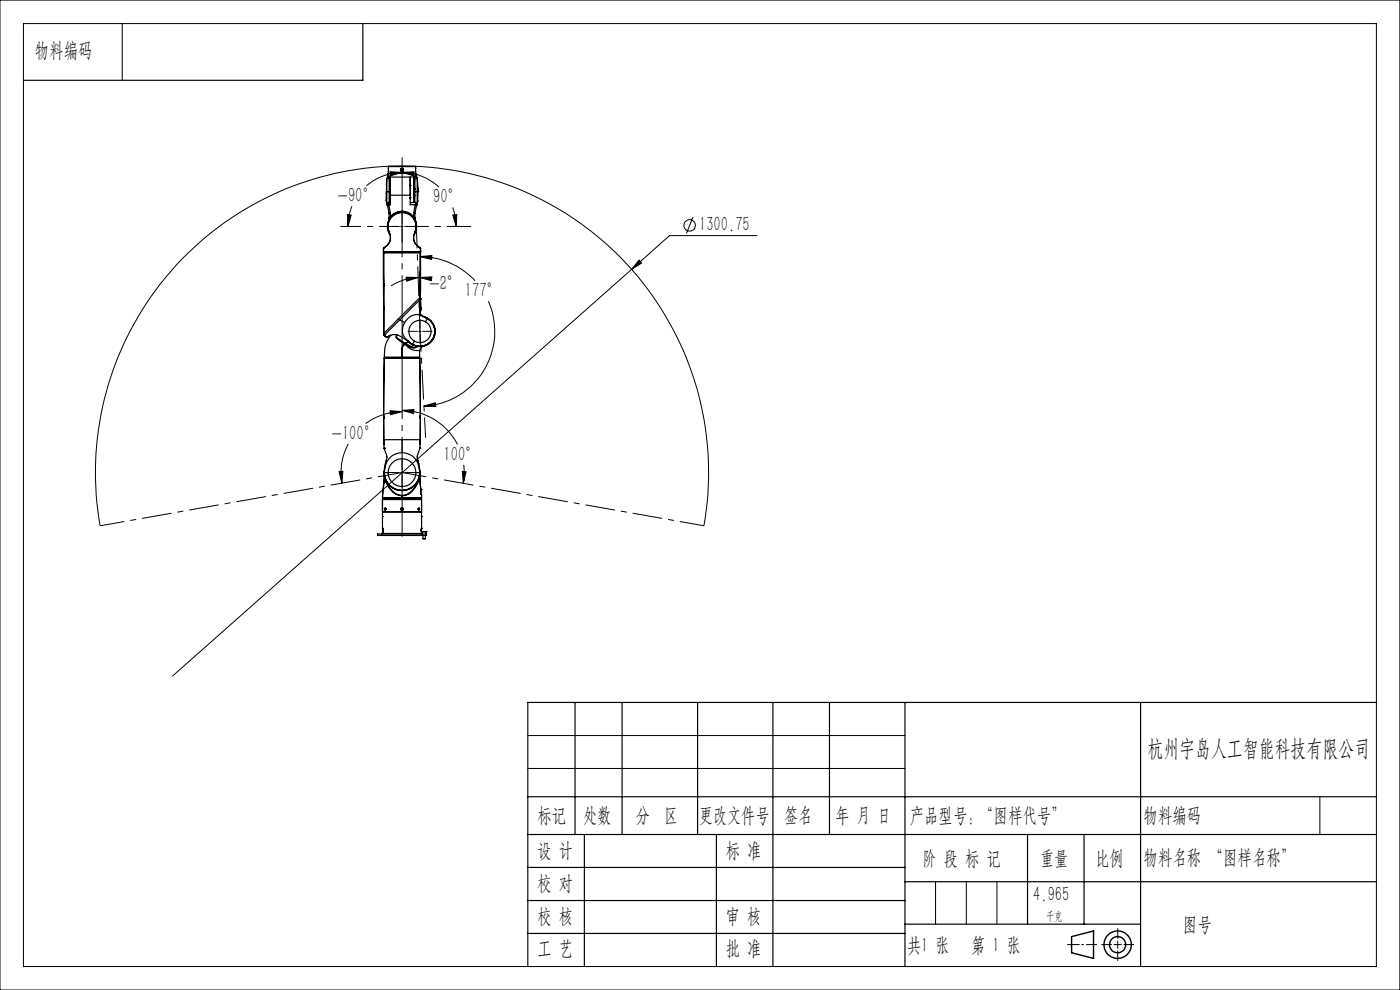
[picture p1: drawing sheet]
<svg xmlns="http://www.w3.org/2000/svg" width="297mm" height="210mm" viewBox="0 0 297 210" stroke-linecap="round" stroke-linejoin="round" font-family="sans-serif">
<g fill="none" stroke="#000" stroke-width=".25">
<path d="M77 5v12h-72M82.1 37.9l-.1 2.8M82.1 37.9v2.8M82.4 35.3h5.8M82.4 36.8l-.2 .8M82.4 36.8h5.8M82.4 35.3v1.5M82.4 36.8l-.3 1.1M82.4 36.8h1.3M82.4 37.4l-.1 .2zM82.5 37.9l.1 2.8M82.5 37.9h.1"/>
<path d="M82.6 37.9v2.8M82.6 38.9h.1M82.8 37.6l-.1 3.8M82.8 37.6v3.8M82.8 37.6h5M83.1 37a.81 .81 0 0 0-.6 .9M83.1 37h.1M83.2 37l-.3 .3-.3 .6M83.6 36.9l-.5 .1M83.6 36.9l.1 .1M83.7 37h-.5M83.7 36.8l-.1 .1"/>
<path d="M83.7 36.8h.1M83.8 36.8l-.1 .2M83.8 36.8h.1M85.2 36v.1M85.2 35.9v.1M85.2 35.9h.1M85.2 36.1h.1M85.3 35.9l.1 .1M85.4 36l-.1 .1M86.7 36.8h.1M86.7 36.8l.2 .2M86.8 36.8l.1 .1"/>
<path d="M86.8 36.8h1.4M86.8 36.8h.1M86.9 37h.5M86.9 36.9l.5 .1M86.9 36.9v.1M87 37.6v3.8zM87 39.4h.1M87 39v.3M87 38.1v.3M87 39.3v.2M87.4 37l.4 .4 .1 .5M87.4 37h.1a.81 .81 0 0 1 .5 .9"/>
<path d="M87.4 37h.1M87.8 37.6v3.1M87.9 39.9v.1M87.9 37.9v2.8M88 37.9v2.8M88 37.9h-.1M88.1 37.3l.2 .3zM88.2 36.9l.2 .7M88.2 35.3v1.5M88.2 36.8l.3 1.1M88.5 37.9l.2 2.8M88.5 37.9v2.8"/>
<path d="M88.7 39.9v.3M81.4 53.4h.1M81.4 52.7h.1M81.4 53.4h7.8M81.4 53.6v17.2M81.4 53.6h7.8M81.4 52.7v.7M81.4 53.6h.1M81.4 53.6l.1 6.9M81.6 52.5l-.2 .2M81.8 53.4v.2M82 40.7v1.8"/>
<path d="M82 42.5l.1 .8M82 40.7h.1M82.1 40.7h.5M82.1 43.3l.1 .4M82.1 40.7v2.6M82.1 43.1l.4 2.2M82.1 43.1l.4 .3M82.1 43.1h.1M82.2 43l-.1 .1M82.2 43h.1M82.2 43h.5M82.2 43l.3 .4"/>
<path d="M82.5 43.4l.3 1.8M82.5 49.1a2.53 2.53 0 0 1-1.1 3.6M82.5 49.1a2.98 2.98 0 0 1 2.8-4 2.98 2.98 0 0 1 2.8 4M82.5 49.1a2.51 2.51 0 0 1-1.1 3.6M82.5 49.1h.1M82.5 49.1a2.99 2.99 0 0 1 2.8-4 2.99 2.99 0 0 1 2.8 4M82.5 43.4h.3M82.5 45.3v.9M82.5 46.2l-.1 .9M82.6 40.7v2.3M82.6 40.7h.1M82.6 42.4h.1"/>
<path d="M82.7 49.8a3.1 3.1 0 0 1 2.6-4.8 3.1 3.1 0 0 1 2.6 4.8M82.7 41.4h.1M82.7 41.4l.1 2M82.8 41.4v2M82.8 45.2l-.3 .1M82.8 41.4h4.2M82.8 45.2l.1 .7M82.9 45.9a3.3 3.3 0 0 1 4.8 0M82.9 45.9v.1M82.9 45.9l-.4 .3M82.9 46a3.2 3.2 0 0 1 4.7 0M82.9 46l-.2 .2h-.2"/>
<path d="M83 45.9h.1M87 41.4v2h1.1M87 41.9h.1M87 41.8v.4M87 43h1.4M87.5 45.9h.1M87.6 46l.2 .2h.2M87.7 45.9l-.1 .1M87.7 45.9l.3 .3M87.8 45.2l.3 .1M87.8 45.2l-.1 .7M87.8 41.4h.1"/>
<path d="M87.8 40l.1 1.5M87.8 40.1h.1M87.8 40h.1M87.8 40.7v2.3M87.9 41.5h.1M87.9 40v1.5M87.9 40h.1M87.9 40.7v2.3M87.9 40.7h.1M88 40.7h.5M88 40.7v2.3M88 46.2l.2 .9"/>
<path d="M88.1 45.3l-.1 .9M88.1 43.4l-.3 1.8M88.1 49.1a2.57 2.57 0 0 0 1.1 3.6M88.1 49.1h.1M88.1 49.1a2.48 2.48 0 0 0 1.1 3.6M88.3 48h.1M88.3 48.1h.1M88.3 48a3.1 3.1 0 0 0-3.8-2.9 3.1 3.1 0 0 0-1.8 4.5M88.3 48.1l-.4 1.5M88.4 43l.1 .1M88.4 48v.1M88.4 43v.1"/>
<path d="M88.4 43l-.3 .4M88.4 43h.1M88.4 43.1l-.3 .3M88.4 43.1l-.3 2.2M88.5 43.1h-.1M88.5 40.7v2.6M88.5 43.3l-.2 .4M88.5 40.7h.2M88.6 42.6h.1M88.6 42.6l-.1 .7M88.7 40.7l-.1 1.9M88.7 40.3v.4"/>
<path d="M88.7 40.7h.1M89 52.5l.2 .2M89.2 53.4h-.5v.2M89.2 52.7h.1M89.2 53.4h.1M89.2 53.6v9.4M89.2 52.7v.7M81.4 70.8l.1 .3M81.4 65.6v5.2M81.4 65v.6M81.5 60.5l-.1 5.1M81.5 60.3l-.1-.2v.6l.1-.2"/>
<path d="M81.5 71.1l.5 .5M81.5 71.1l.2 .2M81.5 75.8h3.8M81.5 76l-.1 12.3M81.5 76l-.1 17.3M81.5 76h7.5M81.5 71.1h.1M82 71.5v.1M82 71.6l.2-.1a2.69 2.69 0 0 1 3.6 .4l1.7 1.2M82 75.8v.2M82.1 71.6l.8-.5a6.4 6.4 0 0 0-1.4 4.7M84.2 71l-.2 .4 .2 .4 1.7 1.2"/>
<path d="M84.3 71l-.2 .4 .1 .2 1.8 1.3M84.5 67.7l-3.1 3.1M84.5 67.7l.3 .1M84.8 67.8l1 .6M84.8 67.8l-3.3 3.3M85.3 75.8h3.7M85.3 75.8h.1M85.3 75.8v.2M85.8 68.4a2.76 2.76 0 0 0 .6 3.8M85.9 73a1.23 1.23 0 0 0-.6 1v1.8M85.9 73l.1 .1M86 73.1a3.2 3.2 0 0 0 3 1.3"/>
<path d="M86 73.1l.3 .1a2.09 2.09 0 0 0 2.5 .3h.3M86 72.9l-.1 .1M86 72.9h.1M86.1 72.9l-.1 .2M86.1 72.9a2.08 2.08 0 0 0 2.3 .5h.1M86.4 72.2l.5 .4M86.6 72.4l-.6 .5M86.6 72.3v.1M86.6 72.3l.1 .2M86.7 72.5l.5 .4 .6 .3M86.9 72.6l.7 .6M86.9 72.6l.6 .4"/>
<path d="M87.1 72.9h.1M87.3 73h.1M87.5 73v.1M87.6 73.1v.1M87.6 73.2h.1M87.9 72.3l-.4 .7M88.5 75.8v.2M89 76h.1M89 76h-7.5M89 75.8h-3.7M89 74.4v1.4M89 76l.2 12.2"/>
<path d="M89 76l.1 17.3M89.1 60.1l.1 .6zM89.1 73.5h.7M89.2 63.5v1M89.2 63.5h.1M89.2 63.5l.1 2.3M89.2 63.5l-4.4 4.3M89.2 63l-4.7 4.7M89.2 63v.5M89.2 64.5l.1 .6M89.2 64.5v.1M89.2 60.6v2.4"/>
<path d="M89.2 65l.1 .6zM89.3 65.5v.3M89.3 65.8v.1a.81 .81 0 0 0 .4 1.2l1 .4M89.8 73.5a1.01 1.01 0 0 0-.8 .9M90 67.2a3.3 3.3 0 0 1 2.3 3.2 3.3 3.3 0 0 1-2.5 3.1M90.3 68.3a2.36 2.36 0 0 1 .8 3.2 2.36 2.36 0 0 1-3.2 .8M90.3 68.3a2.36 2.36 0 0 0-3.3 .8 2.36 2.36 0 0 0 .9 3.2M90.3 67.4a3.2 3.2 0 0 1 1.9 3.5 3.2 3.2 0 0 1-3.1 2.6M90.7 67.6a3.6 3.6 0 0 0-3-.8l-1 .6-.9 1M90.7 67.6l-.4 .7M90.7 67.6a3.1 3.1 0 0 1 1.1 4.3 3.1 3.1 0 0 1-4.3 1.1M90.7 67.5a3.2 3.2 0 0 1 1.1 4.4 3.2 3.2 0 0 1-4.3 1.2"/>
<path d="M90.7 67.5v.1M81.4 88.8v4.5M81.4 93.3l.1 1.8M81.4 93.3h3.9M81.4 88.2v.6zM81.4 93.3l.1 .1M81.5 93.7v.6zM81.5 95.1h.1M81.5 95.1l.2 .6a2.01 2.01 0 0 1 .2 2l-.3 1.3-.1 1.3M81.5 100v.3M85.3 93.3v2.7M85.3 96a3.8 3.8 0 0 0-3.7 4.3"/>
<path d="M85.3 96a3.8 3.8 0 0 1 3.7 4.3M85.3 93.3h3.8M88.7 97.7l.3 1.7 .1 .9M88.7 97.7l.2 .8M89 99.8l.1 .5M89.1 95.1h.1M89.1 95.1l-.2 .4a2.42 2.42 0 0 0-.2 2.2M89.1 95v.1M89.1 93.7v.6zM89.1 93.3v1.8M89.1 88.2v.6zM89.1 88.3v.5"/>
<path d="M89.1 93.3v.3M89.2 88.8l-.1 4.5M80.1 113.3h10.4v.3h-10.4zM81.1 113.2l-.1 .1M81.1 112.1h.1M81.1 105.6h4.2M81.1 105.6h8.3h-4.1M81.1 108.6h8.3zM81.1 112.1v-6.1h8.3v6.1M81.1 109.6h.1M81.1 112.1l.1 .4M81.1 113.2h8.3"/>
<path d="M81.1 112.9h.1M81.1 112.9v.3M81.2 112.1v.4M81.2 112.8l-.1 .1M81.2 112.5v.3M81.2 112.5l-.1 .4M81.3 103.5l-.2 2.1M81.5 100.3a3.8 3.8 0 0 0 3.8 3.8 3.8 3.8 0 0 0 3.8-3.8M81.5 100.3a4.9 4.9 0 0 0 3.4 4.8l.4 .1M81.5 100.7v.4M81.5 100.2v.1M81.5 100.3h.1"/>
<path d="M81.5 101.1l-.4 4.5M81.5 101.1l-.1 2.1M81.6 100.3h.7M81.6 100.3a3.7 3.7 0 0 0 3.7 3.7 3.7 3.7 0 0 0 3.7-3.7M81.6 107.7l.2 .1a.24 .24 0 0 1 .1 .4 .24 .24 0 0 1-.4 0 .24 .24 0 0 1 .1-.4zM81.8 108v.1zM81.8 107.8v.3M81.8 107.9v.1M82 102.1a3.8 3.8 0 0 0 3.3 3M82.3 100.3a2.95 2.95 0 0 0 3 2.9 2.95 2.95 0 0 0 2.9-2.9M82.3 100.3a2.95 2.95 0 0 1 3-3 2.95 2.95 0 0 1 2.9 3M83.4 105.9v.1"/>
<path d="M85.1 107.9v.1M85.1 107.9l.2 .1M85.1 108h.3M85.1 107.9h.3M85.3 107.8v.3M85.3 107.8v.2M85.3 107.9v.1M85.3 108.1h.1M85.3 107.8h.1M85.3 105.1v.1M85.3 105.2v.4M85.3 108h.1"/>
<path d="M85.3 108h-.2M85.3 108v.1M85.4 107.9l-.1 .1M85.4 107.9v.1M87.2 105.9v.1M88.2 100.3h.8M88.4 105.9h.1M88.5 105.9h.1M88.5 105.9v.1M88.5 105.9h.4M88.6 102.1a3.9 3.9 0 0 1-3.3 3M88.7 107.9v.2"/>
<path d="M88.8 107.8h.2a.24 .24 0 0 1 .1 .4 .24 .24 0 0 1-.4 0 .24 .24 0 0 1 .1-.4zM88.8 107.9v.2M88.8 107.8v.3M88.9 105.9h.1M88.9 105.9v.1M89 105.9h.1M89 105.9v.1M89 100.3h.1M89.1 105.9h-.1M89.1 100.3a5 5 0 0 1-3.3 4.8l-.5 .1M89.1 100.7v.3M89.1 100.1v.3"/>
<path d="M89.2 103.2l-.2-2.1 .3 2.7M89.3 103.9h.1M89.3 103.9v.7M89.3 103.8h.1M89.3 103.8l.1 1.1M89.4 112.5v.3M89.4 104.9h.1M89.4 112.5v.4M89.4 113.2l.1 .1M89.4 112.1v.4M89.4 112.9h.1M89.4 104.9v1h-8.3v-.3"/>
<path d="M89.4 109.6h.1M89.4 112.1h.1M89.4 112.9v.3M89.6 112.8h.1M89.6 112.8v.5M89.6 112.8h.8M89.7 114.3h.5M89.7 113.6v.7M90.2 113.6v.7M90.4 112.8h.1M90.4 112.8v.5M122 149v28"/>
<path d="M132 149v28M148 149v28M164 149v56M176 149v28M192 149v56M242 149v56M292 149h-180v56M112 169h180M112 177h180M124 177v28M152 177v28M218 177v19"/>
<path d="M230 177v19M112 184h80M112 191h80M112 198h80M192 187h100M192 196h50"/>
<circle cx="85.3" cy="36" r=".34"/>
<circle cx="85.3" cy="36" r=".32"/>
<circle cx="85.3" cy="108" r=".25"/>
<circle cx="85.3" cy="108" r=".29"/>
</g>
<g fill="none" stroke="#000" stroke-width=".21">
<path d="M0 0h297v210h-297zM5 5h287v200h-287zM25.9 5v12M82.8 36.4l2.5 .2-2.5 .7zM85.3 36.6l2.5-.2-.1 .9zM85.3 36.6a11.4 11.4 0 0 1 7.8 3.1M85.3 36.6a11.8 11.8 0 0 0-7.6 2.8M73.7 45.5l.8 .1-.7 2.4zM74.6 43.8a11.5 11.5 0 0 0-.8 4.2M85 48h.5M85.3 47.8v.5M86.1 58.8l2.6 .1-2.4 .7z"/>
<path d="M88.7 58.9h.4M88.7 58.9a11.3 11.3 0 0 0-5.8 1.7M89.1 54.4l2.5-.2-.1 .8zM89.1 54.4a15.9 15.9 0 0 1 11.7 5.2M89.1 58.9l2.5-.2-.1 .8zM89.1 58.9h.5M89.1 53.2v13.9M96 44a12.9 12.9 0 0 1 .8 4M96.1 45.6l.8-.1-.1 2.5zM135.6 55.2l.5 .6-2.1 1.3zM147 46.1l-1.4 3.4M160.6 50h-18.6l-105.4 93.4"/>
<path d="M88.8 70.3h.5M89.1 70.1v.4M103.6 63.9a15.9 15.9 0 0 1-13.7 22.2M73.9 94.2a12.8 12.8 0 0 0-1.4 8.3M82.8 87.1l2.5 .2-2.5 .7zM85.3 87.3a13.4 13.4 0 0 0-7.7 2.5M85.3 87.1l2.5-.2-.1 .8zM85.3 87.1a13.2 13.2 0 0 1 11.7 7.2M89.9 86.1l2.5-.7 .1 .8zM98.4 98.6l.1 2.5-.2 1.4M21.2 111.5a65 65 0 0 1 64.1-76.3 65 65 0 0 1 64 76.3M71.9 100h.8l-.2 2.5z"/>
<path d="M85 100.3h.5M85.3 100v.5M98.1 100l.8 .1-.6 2.4zM112 156h80M112 163h80M280 169v8M198.5 187v9M205 187v9M211.5 187v9"/>
<circle cx="146.3" cy="47.8" r="1.21"/>
</g>
<g fill="none" stroke="#000" stroke-width=".3">
<path d="M227.3 198.7l4.7-1.2v5.8l-4.7-1.2z"/>
<circle cx="237.1" cy="200.4" r="1.71"/>
<circle cx="237.1" cy="200.4" r="2.91"/>
</g>
<path d="M85.3 113.9v-80.5" fill="none" stroke="#000" stroke-width=".21" stroke-dasharray="30.5 1.3 1.3 1.3" stroke-dashoffset="9.3" stroke-linecap="butt"/>
<path d="M85.3 48.5v2.9M85.3 47.5v-2.8M88.6 70.3h-2.1M89.1 69.8v-2.1M89.1 70.8v2.1M89.6 70.3h2.1M85.3 99.7v-2.7M84.8 100.2h-2.7M85.3 100.7v2.7M85.8 100.2h2.7" fill="none" stroke="#000" stroke-width=".21" stroke-dasharray="30.5 1.3 1.3 1.3" stroke-linecap="butt"/>
<path d="M84.8 48h-12.6" fill="none" stroke="#000" stroke-width=".21" stroke-dasharray="30.5 1.3 1.3 1.3" stroke-dashoffset="26.1" stroke-linecap="butt"/>
<path d="M85.8 48h14.1" fill="none" stroke="#000" stroke-width=".21" stroke-dasharray="30.5 1.3 1.3 1.3" stroke-dashoffset="25.3" stroke-linecap="butt"/>
<path d="M237.1 199.1v-2.2M237.1 199.5v1.7M226.4 200.4h2.6M229.4 200.4h.5M230.4 200.4h2.3M233.7 200.4h2.2M236.3 200.4h1.7M237.1 201.6v2.2M238.4 200.4h2.2" fill="none" stroke="#000" stroke-width=".21" stroke-dasharray="6.3 1.3 1.3 1.3" stroke-linecap="butt"/>
<path d="M85.3 100.2l64.1 11.3M85.3 100.2l-64 11.3" fill="none" stroke="#000" stroke-width=".21" stroke-dasharray="6.3 1.3 1.3 1.3" stroke-dashoffset="1.1" stroke-linecap="butt"/>
<path d="M89.1 70.3l1.2 22.6" fill="none" stroke="#000" stroke-width=".21" stroke-dasharray="6.3 1.3 1.3 1.3" stroke-dashoffset="2" stroke-linecap="butt"/>
<path d="M89.1 70.3l-.7-21.3" fill="none" stroke="#000" stroke-width=".21" stroke-dasharray="6.3 1.3 1.3 1.3" stroke-dashoffset="2.7" stroke-linecap="butt"/>
<g fill="#000">
<path d="M96.1 45.6l.8-.1-.1 2.5zM85.3 36.6l2.5-.2-.1 .9zM82.8 36.4l2.5 .2-2.5 .7zM73.7 45.5l.8 .1-.7 2.4z"/>
<path d="M82.8 87.1l2.5 .2-2.5 .7zM71.9 100h.8l-.2 2.5zM98.1 100l.8 .1-.6 2.4zM85.3 87.1l2.5-.2-.1 .8zM135.6 55.2l-1.6 1.9 2.1-1.3zM89.9 86.1l2.5-.7 .1 .8zM89.1 54.4l2.5-.2-.1 .8zM89.1 58.9l2.5-.2-.1 .8zM86.1 58.8l2.6 .1-2.4 .7z"/>
</g>
<text font-size="4.9" x="243.4" y="160.4">杭州宇岛人工智能科技有限公司</text>
<g font-size="4.4">
<text x="7.4" y="12.1">物料编码</text>
<text x="71.7" y="42.9">-90°</text>
<text x="91.9" y="43.1">90°</text>
<text x="148.3" y="49.1">1300.75</text>
<text x="91.1" y="61.5">-2°</text>
<text x="98.6" y="63">177°</text>
<text x="70.4" y="93.3">-100°</text>
<text x="94.1" y="97.7">100°</text>
<text x="114" y="174.3">标记</text>
<text x="123.7" y="174.3">处数</text>
<text x="134.9" y="174.3">分 区</text>
<text x="148.3" y="174.3">更改文件号</text>
<text x="166.4" y="174.3">签名</text>
<text x="177.3" y="174.3">年 月 日</text>
<text x="193" y="174.3">产品型号：“图样代号”</text>
<text x="242.6" y="174.3">物料编码</text>
<text x="114" y="181.7">设 计</text>
<text x="154" y="181.7">标 准</text>
<text x="195.7" y="183.4">阶 段 标 记</text>
<text x="220.7" y="183.4">重量</text>
<text x="232.4" y="183.4">比例</text>
<text x="242.6" y="183.4">物料名称 “图样名称”</text>
<text x="114" y="188.9">校 对</text>
<text x="219.2" y="191.2">4.965</text>
<text x="114" y="195.7">校 核</text>
<text x="154" y="195.7">审 核</text>
<text x="251" y="197.4">图号</text>
<text x="114" y="202.6">工 艺</text>
<text x="154" y="202.6">批 准</text>
<text x="192.4" y="201.9">共 张</text>
<text x="195.4" y="201.9">1</text>
<text x="206" y="201.9">第 1 张</text>
</g>
<text font-size="2.5" x="221.9" y="195.2">千克</text>
</svg>
